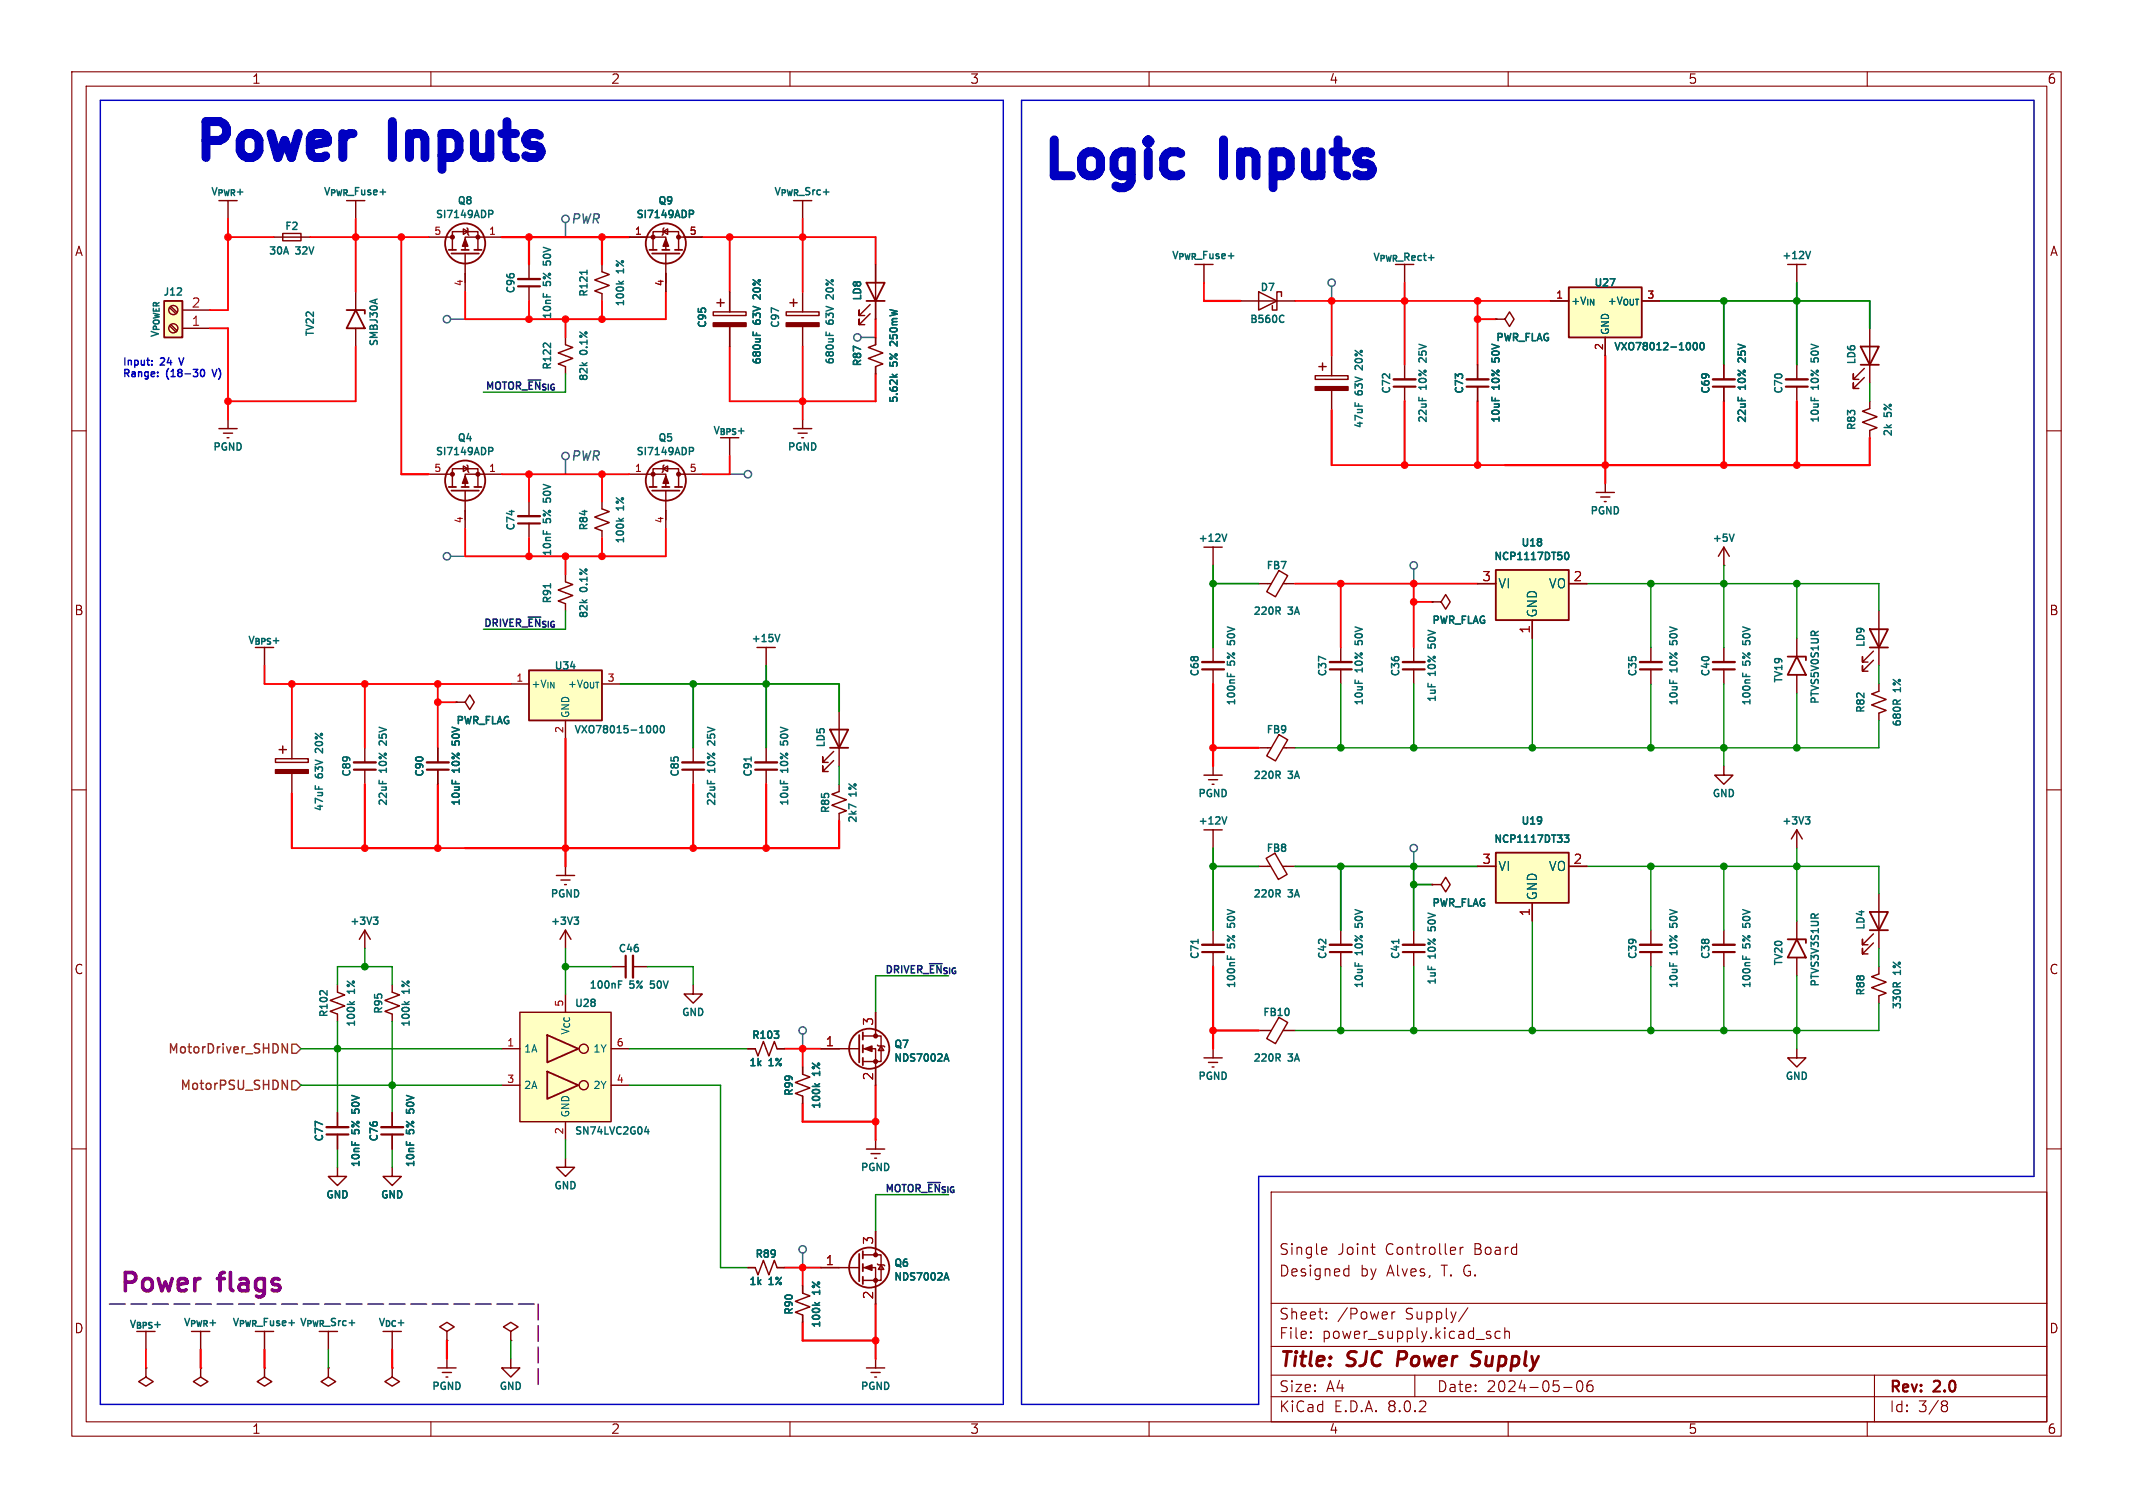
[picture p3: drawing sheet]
<svg xmlns="http://www.w3.org/2000/svg" width="297mm" height="210mm" viewBox="0 0 297 210" stroke-linecap="round" stroke-linejoin="round" font-family="sans-serif">
<g fill="none" stroke="#840000" stroke-width=".15">
<path d="M10 10h277v190h-277zM12 12h273v186h-273zM60 10v2M110 10v2M160 10v2M210 10v2M260 10v2M10 60h2M285 60h2M10 110h2M285 110h2M10 160h2"/>
<path d="M285 160h2M177 166h108v32h-108zM184.2 173.7l.5 .1v.3l-.7 .1M184.7 174.6l-.5 .1M187.4 176.7l.4 .1M187.8 176.2v1.5M187.8 177.6l-.4 .1M190.9 173.7h.6M191.3 174.7h.2M203.3 173.7v1M203.7 173.7l-.2 .1-.2 .2M60 198v2"/>
<path d="M110 198v2M160 198v2M177 194.5h108M177 191.5h108M177 187.5h108M177 181.5h108M182.5 186.3h.1l-.1 .1M182.5 186.3v.1M182.5 185.5v.1M182.5 185.5h.1l-.1 .1M184.7 183.6v.1M184.7 183.6h-.1l.1 .1"/>
<path d="M184.7 182.8v.1M184.7 182.8h-.1l.1 .1M193.8 182.7v1M194.2 182.7l-.2 .1-.2 .2M197 191.5v3M204.4 182.1l-1.3 2M207.4 185.9l.2 .2-.1 .2-.1 .1M207.4 185.4l.1 .1M208.9 185.5l-.4-.1-.3 .3v.4l.1 .2 .2 .1 .4-.1M209.5 185.5a.37 .37 0 0 1 .7 .1v.8M209.5 184.9v1.5M210 198v2"/>
<path d="M217.7 193.2h1.2M219.7 192.4a.36 .36 0 0 1 .3-.1 .36 .36 0 0 1 .3 .3 .77 .77 0 0 1-.4 1.2 .91 .91 0 0 1-.2-1.4zM221.7 192.3a.59 .59 0 0 0-.7 .6v.6l.1 .2 .4 .1 .2-.1 .1-.5-.1-.3h-.5l-.2 .3M260 198v2M261 191.5v6.5M270.6 195.1l.4 .1a.31 .31 0 0 1 .2 .3 .31 .31 0 0 1-.3 .2M270.6 195.7h.3M270.9 195.7l.2 .2 .1 .4-.3 .3h-.3"/>
</g>
<path d="M194.8 188.2l-.3 2M205.9 190a.85 .85 0 0 1-1.1 .1M205.9 188.2h-.4a.49 .49 0 0 0-.5 .4 .49 .49 0 0 0 .3 .6l.6 .2" fill="none" stroke="#840000" stroke-width=".4"/>
<path d="M72.1 71.9h3.1M49.3 106.2h3M59.4 106.2h3.1M105.2 106.2h3M195.3 131.6h3.1" fill="none" stroke="#840000" stroke-width=".33"/>
<path d="M72.1 72.9h3.1M49.3 107.2h3M59.4 107.2h3.1M105.2 107.2h3M195.3 132.6h3.1" fill="none" stroke="#840000" stroke-width=".3"/>
<g fill="none" stroke="#840000" stroke-width=".2">
<path d="M73.7 69.9v2M73.7 72.9v2M63.5 97.8h1.3l.6-1 .6 1-.6 1-.6-1M63.5 97.8h.1M106.7 90.2v2.5M116.8 99.1v7.6M38.4 105.7h4.5v.5h-4.5zM38.9 104.4h1M39.4 103.9v1M40.6 102.9v2.8M40.6 107.7v2.8M50.8 104.1v2.1"/>
<path d="M50.8 107.2v2M61 104.1v2.1M61 107.2v2M106.7 104.1v2.1M106.7 107.2v2M116.1 105.9l-1.5 1.5v-.7v.7h.7M116.1 104.6l-1.5 1.6v-.8v.8h.7M116.8 109.2v1l-1 .4 2.1 .8-2.1 .7 2.1 .8-1.1 .4v1M196.8 129.5v2.1M196.8 132.6v2M78.7 161.3v1.3h-1.2l1.2 1.2 1.3-1.2h-1.3M111.8 179.1v1l1 .4-2.1 .7 2.1 .8-2.1 .8 1.1 .3v1.1"/>
</g>
<g fill="none" stroke="#006464" stroke-width=".2">
<path d="M75.7 73.9v.5M107.9 88.4l.4 1 .3-1M43.9 109.4v.5M44.9 104.2v.6l-.6-.5M52.8 108.7v.4M53.8 103.2v.6l-.6-.6M63 108.7v.4M104.6 105.4v.6M108.7 108.7v.4M119.2 112.4l-1-.4v.6M194.8 130.8v.6M113.5 181.4l.3 .4"/>
<path d="M114.1 181.4l-.4 .3"/>
</g>
<path d="M115.6 101.6h2.5l-1.3 2.5zM115.6 104.1h2.5" fill="none" stroke="#840000" stroke-width=".25"/>
<path d="M38.4 107.2h4.5v.5h-4.5z" fill="#840000" stroke="#840000" stroke-width=".2"/>
<path d="M73.7 93.3h10.1v7h-10.1z" fill="#ffffc2"/>
<g fill="none" stroke="#840000" stroke-width=".25">
<path d="M120.6 39.4h2.6l-1.3 2.5zM48.3 43.2h2.5v.5M49.5 43.2l1.3 2.5h-2.5zM120.6 41.9h2.6M62.5 67.8h1M62.9 68.3h3.8M64.3 67.8h1M66 67.8h1.1M90.4 67.8h1M90.8 68.3h3.8M92.2 67.8h1M94 67.8h1"/>
<path d="M73.7 93.3h10.1v7h-10.1zM248.9 91.4h2.6v.5M250.2 91.4l1.3 2.6h-2.6zM260.3 87.6h2.6l-1.3 2.6zM260.3 90.2h2.6M119.6 174.6v3.8M120.1 174.2v1.1M120.1 176v1M120.1 177.8v1"/>
<circle cx="64.8" cy="66.9" r="2.79"/>
<circle cx="92.7" cy="66.9" r="2.79"/>
<circle cx="121" cy="176.5" r="2.79"/>
</g>
<g fill="none" stroke="#840000" stroke-width=".2">
<path d="M38.1 33h5.1M39.4 32.5h2.5v1h-2.5zM73.7 36.8v2.1M73.7 39.9v2M121.9 36.8v7.7M30.5 59.7h2.5M31.7 58.4v1.3M49.5 40.6v2.6M49.5 45.7v2.6M121.2 43.7l-1.6 1.5v-.7v.7h.8M121.2 42.4l-1.6 1.5v-.7v.7h.8M121.9 47v1l-1 .4 2 .7-2 .8 2 .8-1 .4v1"/>
<path d="M172.7 41.9h7.6M175.3 40.6l2.5 1.3-2.5 1.3zM178.4 41.3v-.7h-.6v2.6h-.6v-.7M183.1 52.3h4.6v.5h-4.6zM183.6 51.1h1.1M184.1 50.5v1.1M185.4 49.5v2.8M185.4 54.4v2.8M195.6 50.8v2M195.6 53.8v2.1M205.7 50.8v2M205.7 53.8v2.1"/>
<path d="M208.3 44.5h1.2l.7-1.1 .6 1.1-.6 1-.7-1M208.3 44.5h.1M31.1 60.3h1.3M31.6 61h.3M59.7 66h3.3M63 67.8v-2.5h3.5v2.5M64.5 64.9l.7 .4-.7 .4zM64.8 68.3v5.4M65 64.8l.2 .1v.8l.1 .1M69.8 66h-5v1.8M83.8 69.9v1l1 .3-2 .8 2 .8-2 .7 1 .4v1M87.6 66h5.1v1.8"/>
<path d="M90.9 67.8v-2.5h3.6v2.5M92.3 65.3l.7-.4v.8zM92.5 64.8l-.2 .1v.8l-.1 .1M92.7 68.3v5.4M94.5 66h3.3M222.2 68.6h2.6M222.9 69.2h1.3M223.4 69.9h.2M223.5 67.3v1.3M240 78.7h.1M240 76.2v2.5M240 76.2l-.7 1.3"/>
<path d="M240 76.2l.8 1.3M71.1 95.3h2.6M78.7 80v1l1.1 .4-2.1 .8 2.1 .7-2.1 .8 1 .4v1M83.8 95.3h2.6M229.9 90.2v2M229.9 93.2v2.1M240 90.2v2M240 93.2v2.1M250.2 88.9v2.5M250.2 94v2.5M260.9 91.9l-1.6 1.6v-.8v.8h.8M260.9 90.7l-1.6 1.5v-.8v.8h.8"/>
<path d="M261.6 95.3v1l-1 .3 2 .8-2 .8 2 .7-1 .4v1M261.6 85.1v7.6M78.7 100.3v2.6M96.5 104.1v2.1M96.5 107.2v2M176.3 119.5l1.2-.7 1.7 3-1.2 .7zM240 106.7v1.3h1.3l-1.3 1.2-1.2-1.2h1.2M250.2 115.6l-.8 1.2M250.2 115.6v2.5M250.2 115.6l.8 1.2M168.9 129.5v2.1M168.9 132.6v2"/>
<path d="M175.3 120.7h1.6M178.6 120.7h1.7M186.7 129.5v2.1M186.7 132.6v2M199.4 123.2h1.3l.6-1 .6 1-.6 1-.6-1M199.4 123.2h.1M229.9 129.5v2.1M229.9 132.6v2M240 129.5v2.1M240 132.6v2M121.9 158.8v1.2M175.3 143.5h1.7"/>
<path d="M178.1 141.7l1.2 .7-1.7 2.9-1.2-.7zM178.7 143.5h1.6M104.1 176.5h1.1l.3 1 .8-2 .8 2 .7-2 .4 1h1M114.3 176.5h5.3M120.1 176.5h1.8v5.1M120.1 174.8h2.6v3.5h-2.6M120.6 160h2.6M121.3 160.7h1.3M121.8 161.3h.2M121.9 171.5v3.3M122.2 176l.1 .1h.8l.1 .2M122.7 176.1l.4 .7h-.8z"/>
<path d="M120.6 190.5h2.6M121.3 191.1h1.3M121.8 191.8h.2M121.9 189.2v1.3"/>
</g>
<g fill="none" stroke="#006464" stroke-width=".2">
<path d="M52.5 41.6l-1 .4M75.7 40.9v.4M124.2 52.1l.4 .4M124.9 52.1l-.4 .3M124.9 47.6v.6l-.6-.6M178.6 43.9l.2 .1M178.8 44.8l-.2 .1M188.7 56.1v.5M189.7 50.9v.6l-.6-.6M197.6 55.3v.5M198.6 49.8v.7l-.6-.6M207.7 55.3v.5"/>
<path d="M68.1 62.3h.3l.2 .2-.1 .3h-.4M86.1 72.2l.4 .4M86.8 72.2l-.4 .3M96 62.3h.4l.2 .2-.1 .3h-.5M241.5 74.4l-.4 1M76.7 81.3v.6M79.5 92.8h.6M232.5 94.7v.5M242.7 93.7v.5M243.1 93.9v.3M252.3 88h.3M253.2 87.9l-.5 .3"/>
<path d="M263.6 97.7l.2-.2h.2l.1 .2M264.6 97.5l-.5 .3M91.1 101.1h.1a.53 .53 0 0 1 .4 .5 .53 .53 0 0 1-.4 .5l-.1-.1-.1-.3zM92 101.1h.2a.53 .53 0 0 1 .3 .5 .53 .53 0 0 1-.3 .5l-.2-.1-.1-.3zM98.5 108.7v.4M99.5 103.2v.6l-.6-.6M251.4 113.8h.6l-.3 .3 .3 .1v.4l-.2 .2h-.3M166.8 130.8v.6M170.9 133.1v.5M171.4 133.2v.4M177.9 124.4l.4 .5M178.1 123.9l.2 .2-.1 .2-.1 .1"/>
<path d="M188.7 134.1v.4M232.5 134.1v.4M242.7 133.1v.5M243.1 133.2v.4M177.9 147.3l.4 .5M178.1 146.8l.2 .2-.1 .2-.1 .1M179.4 140.6v.6M131.5 178.3l.3-1 .3 1M131.5 178h.5"/>
</g>
<path d="M72.1 38.9h3.1M194.1 52.8h3M204.2 52.8h3.1M228.3 92.2h3.1M238.5 92.2h3.1M95 106.2h3M167.4 131.6h3M185.2 131.6h3M228.3 131.6h3.1M238.5 131.6h3.1" fill="none" stroke="#840000" stroke-width=".33"/>
<path d="M72.1 39.9h3.1M194.1 53.8h3M204.2 53.8h3.1M228.3 93.2h3.1M238.5 93.2h3.1M95 107.2h3M167.4 132.6h3M185.2 132.6h3M228.3 132.6h3.1M238.5 132.6h3.1" fill="none" stroke="#840000" stroke-width=".3"/>
<g fill="#840000" stroke="#840000" stroke-width=".2">
<path d="M64.8 66.3l.4 1h-.8z"/>
<path d="M183.1 53.8h4.6v.6h-4.6z"/>
<path d="M120.4 176.5l1-.4v.8z"/>
<path d="M92.7 66.3l.4 1h-.8z"/>
<circle cx="63" cy="66" r=".25"/>
<circle cx="66.5" cy="66" r=".25"/>
<circle cx="121.9" cy="178.3" r=".25"/>
<circle cx="121.9" cy="174.8" r=".25"/>
<circle cx="94.5" cy="66" r=".25"/>
<circle cx="90.9" cy="66" r=".25"/>
</g>
<path d="M208.3 118.7h10.1v7h-10.1z" fill="#ffffc2"/>
<path d="M208.3 118.7h10.1v7h-10.1z" fill="none" stroke="#840000" stroke-width=".25"/>
<path d="M199.4 83.8h1.3l.6-1 .6 1-.6 1-.6-1M199.4 83.8h.1M205.7 120.7h2.6M213.4 125.7v2.6M218.4 120.7h2.6M250.2 146.1v1.2h1.3l-1.3 1.3-1.3-1.3h1.3" fill="none" stroke="#840000" stroke-width=".2"/>
<path d="M217.8 116.3h.6l-.3 .4 .3 .1v.4l-.2 .1-.4-.1" fill="none" stroke="#006464" stroke-width=".2"/>
<path d="M208.3 79.4h10.1v7h-10.1z" fill="#ffffc2"/>
<path d="M259.1 48.3h2.5l-1.3 2.5zM259.1 50.8h2.5M208.3 79.4h10.1v7h-10.1zM248.9 130.8h2.6v.5M250.2 130.8l1.3 2.6h-2.6zM260.3 127h2.6l-1.3 2.5zM260.3 129.5h2.6" fill="none" stroke="#840000" stroke-width=".25"/>
<g fill="none" stroke="#840000" stroke-width=".2">
<path d="M83.8 36.8v1l1 .4-2 .8 2 .8-2 .7 1 .4v1M250.2 36.8v2.6M259.6 52.6l-1.5 1.5v-.8v.8h.7M259.6 51.3l-1.5 1.5v-.7v.7h.7M260.3 45.7v7.6M36.8 90.2v2.5M205.7 81.3h2.6M213.4 86.4v2.5M218.4 81.3h2.6M250.2 128.3v2.5M250.2 133.4v2.5M260.9 131.3l-1.6 1.5v-.7v.7h.8"/>
<path d="M260.9 130l-1.6 1.6v-.8v.8h.8M261.6 134.6v1l-1 .4 2 .8-2 .7 2 .8-1 .4v1M261.6 124.5v7.6M111.8 148.6v1l1 .4-2.1 .7 2.1 .8-2.1 .8 1.1 .4v1M167.6 147.3h2.6M168.3 148h1.2M168.8 148.6h.2M168.9 146.1v1.2M20.3 190.5v1.3l1 .6-1 .6-1-.6 1-.6M20.3 190.5h.1M20.3 185.4v2.6M27.9 190.5v1.3l1.1 .6-1.1 .6-1-.6 1-.6"/>
<path d="M27.9 190.5h.1M27.9 185.4v2.6M36.8 190.5v1.3l1 .6-1 .6-1-.6 1-.6M36.8 190.5h.1M61 190.5h2.5M61.6 191.1h1.3M62.1 191.8h.3M62.2 189.2v1.3"/>
</g>
<path d="M81.7 37.6v.6M81.7 37.9h-1l.2 .1M86.1 39.2l.4 .3M86.8 39.2l-.4 .2M251.4 35l.4 1 .3-1M218 77l.1-.1a.53 .53 0 0 1 .3 .5 .53 .53 0 0 1-.3 .5 .66 .66 0 0 1-.1-.9zM252.3 127.3h.3M253.2 127.3l-.5 .3M263.6 137l.2-.1h.2l.1 .1M264.6 136.9l-.5 .3M113.5 150.9l.3 .4M114.1 150.9l-.4 .3" fill="none" stroke="#006464" stroke-width=".2"/>
<path d="M22.9 41.9h2.5v5.1h-2.5z" fill="#ffffc2"/>
<g fill="none" stroke="#840000" stroke-width=".25">
<path d="M62.5 34.8h1M62.9 35.3h3.8M64.3 34.8h1M66 34.8h1.1M22.9 41.9h2.5v5.1h-2.5z"/>
<circle cx="64.8" cy="33.9" r="2.79"/>
</g>
<g fill="none" stroke="#840000" stroke-width=".2">
<path d="M31.7 27.9v2.6M49.5 27.9v2.6M59.7 33h3.3M63 34.8v-2.5h3.5v2.5M64.5 31.9l.7 .4-.7 .3zM64.8 35.3v5.3M65 31.8l.2 .1v.7l.1 .2M69.8 33h-5v1.8M111.8 27.9v2.6M167.6 36.8v2.6M195.6 36.8v2.6M23.6 42.8l.9 .9"/>
<path d="M23.6 45.4l.9 .8M23.8 42.7l.9 .8M23.8 45.2l.9 .9M25.4 45.7h3.8M25.4 43.2h3.8M78.7 47v1l1.1 .4-2.1 .7 2.1 .8-2.1 .8 1 .4v1M240 50.8v2M240 53.8v2.1M250.2 50.8v2M250.2 53.8v2.1M260.3 55.9v1l-1 .4 2.1 .7-2.1 .8 2.1 .8-1.1 .3v1.1M178.1 79.5l1.2 .7-1.7 2.9-1.2-.7z"/>
<path d="M175.3 81.3h1.7M178.7 81.3h1.6M47 162.6v1.2h1.3l-1.3 1.3-1.3-1.3h1.3M45.7 185.4v2.6M54.6 190.5v1.3l1 .6-1 .6-1-.6 1-.6M54.6 190.5h.1M54.6 185.4v2.6M62.2 185.4l-1-.6 1-.6 1 .6-1 .6v1.3M62.2 186.7h.1M71.1 185.4l-1-.6 1-.6 1 .6-1 .6v1.3M71.1 186.7h.1"/>
<circle cx="24.1" cy="43.2" r=".63"/>
<circle cx="24.1" cy="45.7" r=".63"/>
</g>
<path d="M68.1 29.3h.3l.2 .2-.1 .3h-.4M24.7 41.1h.6M25.2 40.2v.3M76.7 47.8v.6l-.6-.6h-.3l-.1 .2M242 55.3v.5M243 49.8v.7l-.5-.6M252.2 55.3v.5M177.9 85.1l.4 .4M178.1 84.5l.2 .2-.1 .3-.1 .1" fill="none" stroke="#006464" stroke-width=".2"/>
<g fill="#840000" stroke="#840000" stroke-width=".2">
<path d="M64.8 33.3l.4 1h-.8z"/>
<circle cx="63" cy="33" r=".25"/>
<circle cx="66.5" cy="33" r=".25"/>
</g>
<path d="M238.5 52.8h3.1M248.7 52.8h3" fill="none" stroke="#840000" stroke-width=".33"/>
<path d="M238.5 53.8h3.1M248.7 53.8h3" fill="none" stroke="#840000" stroke-width=".3"/>
<path d="M218.4 40h10.2v7h-10.2z" fill="#ffffc2"/>
<g fill="none" stroke="#840000" stroke-width=".25">
<path d="M218.4 40h10.2v7h-10.2zM119.6 144.1v3.9M120.1 143.8v1M120.1 145.5v1.1M120.1 147.3v1"/>
<circle cx="121" cy="146" r="2.79"/>
</g>
<g fill="none" stroke="#840000" stroke-width=".2">
<path d="M99.3 43.4h4.6v.5h-4.6zM99.8 42.2h1M100.3 41.7v1M101.6 40.6v2.8M101.6 45.5v2.8M110.5 59.7h2.5M111.8 58.4v1.3M215.9 41.9h2.5M223.5 47v2.5M228.6 41.9h2.5M101.6 61v2.5M111.1 60.3h1.3"/>
<path d="M111.6 61h.3M168.9 90.2v2M168.9 93.2v2.1M186.7 90.2v2M186.7 93.2v2.1M196.8 90.2v2M196.8 93.2v2.1M167.6 108h2.6M168.3 108.6h1.2M168.8 109.2h.2M168.9 106.7v1.3M168.9 115.6v2.5"/>
<path d="M175.3 104.1h1.7M178.1 102.3l1.2 .7-1.7 3-1.2-.7zM178.7 104.1h1.6M47 137.2v1l1 .4-2 .7 2 .8-2 .7 1 .4v1M50.8 129.5l-.8 1.3M50.8 129.5v2.6M50.8 129.5l.8 1.3M54.6 137.2v1l1 .4-2 .7 2 .8-2 .7 1 .4v1M77.5 121.9h2.5M78.1 122.6h1.3M78.6 123.2h.3M78.7 120.7v1.2"/>
<path d="M78.7 129.5v2.6M78.7 129.5l-.7 1.3M78.7 129.5l.8 1.3M85.1 134.6h2M88.1 134.6h2.1M96.5 137.2v1.2h-1.3l1.3 1.3 1.3-1.3h-1.3M47 154.9v2.1M47 158v2M54.6 154.9v2.1M54.6 158v2M104.1 146.1h1.1l.3 1 .8-2.1 .8 2.1 .7-2.1 .4 1.1h1M114.3 146.1h5.3"/>
<path d="M120.1 146.1h1.8v5M120.1 144.3h2.6v3.5h-2.6M121.9 141v3.3M122.2 145.5l.1 .2h.8l.1 .1M122.7 145.7l.4 .6h-.8zM54.6 162.6v1.2h1.3l-1.3 1.3-1.3-1.3h1.3"/>
</g>
<g fill="none" stroke="#006464" stroke-width=".2">
<path d="M224.2 38.8h.7l-.5 1M104.9 46.2v.5M105.3 46.4v.3M105.9 41v.7l-.6-.6M235.9 47.8l.1-.1a.53 .53 0 0 1 .3 .5 .53 .53 0 0 1-.3 .5l-.1-.1-.1-.3zM236.8 47.8l.1-.1a.53 .53 0 0 1 .4 .5 .53 .53 0 0 1-.4 .5l-.1-.1-.1-.3zM170.9 93.7v.5M171.4 93.9v.3M188.7 94.7v.5M170.1 113.8l.4 1 .3-1M177.9 107.9l.4 .5M178.1 107.4l.2 .2-.1 .2-.1 .1"/>
<path d="M45.5 138v.6l-.5-.6h-.3l-.2 .2M48.7 139.5l.4 .4M49.3 139.5l-.3 .3M52 127.7h.6l-.3 .4 .3 .1v.3l-.2 .2h-.3M56.3 139.5l.4 .4M57 139.5l-.4 .3M79.9 127.7h.6l-.3 .4 .3 .1v.3l-.1 .2h-.3M86.1 137.1h.4M86.1 136.6h.5M49 159v.5M56.6 159v.5M107.8 143.6h.6l-.3 .4"/>
<path d="M108.2 144l.2 .2v.2l-.2 .2M131.5 147.8l.3-1 .3 1M131.5 147.5h.5"/>
</g>
<path d="M167.4 92.2h3M185.2 92.2h3M195.3 92.2h3.1M88.1 133.1v3M45.5 157h3M53.1 157h3" fill="none" stroke="#840000" stroke-width=".33"/>
<path d="M167.4 93.2h3M185.2 93.2h3M195.3 93.2h3.1M87.1 133.1v3M45.5 158h3M53.1 158h3" fill="none" stroke="#840000" stroke-width=".3"/>
<g fill="#840000" stroke="#840000" stroke-width=".2">
<path d="M99.3 45h4.6v.5h-4.6z"/>
<path d="M120.4 146.1l1-.4v.7z"/>
<circle cx="121.9" cy="147.8" r=".25"/>
<circle cx="121.9" cy="144.3" r=".25"/>
</g>
<path d="M72.4 141h12.7v15.2h-12.7z" fill="#ffffc2"/>
<g fill="none" stroke="#840000" stroke-width=".2">
<path d="M87.6 33h5.1v1.8M90.9 34.8v-2.5h3.6v2.5M92.3 32.3l.7-.4v.7zM92.5 31.8l-.2 .1v.7l-.1 .2M92.7 35.3v5.3M94.5 33h3.3M121.9 36.8v2.6M101.6 40.6v2.8M101.6 45.5v2.8M109.5 43.4h4.5v.5h-4.5zM110 42.2h1M110.5 41.7v1"/>
<path d="M111.8 40.6v2.8M111.8 45.5v2.8M121.9 41.9v2.6M121.9 47v1M121.9 51.1v1M205.7 50.8v2M205.7 53.8v2.1M208.3 44.5h.1M215.9 41.9h2.5M223.5 47v2.5M228.6 41.9h2.5M240 50.8v2"/>
<path d="M240 53.8v2.1M168.9 76.2v2.5M63.5 97.8h.1M199.4 83.8h.1M205.7 81.3h2.6M213.4 86.4v2.5M218.4 81.3h2.6M61 104.1v2.1M61 107.2v2M78.7 138.4v2.6M199.4 123.2h.1M205.7 120.7h2.6"/>
<path d="M213.4 125.7v2.6M218.4 120.7h2.6M47 154.9v2.1M47 158v2M54.6 154.9v2.1M54.6 158v2M69.8 146.1h2.6M69.8 151.1h2.6M72.4 141h12.7v15.2h-12.7zM78.7 156.2v2.6M85.1 146.1h2.5M85.1 151.1h2.5"/>
<path d="M104.1 146.1h1.1M108.2 146.1h1M111.8 148.6v1M111.8 152.7v1M114.3 146.1h2.5M121.9 141v2.5M121.9 148.6v2.5M104.1 176.5h1.1M108.2 176.5h1M111.8 179.1v1M114.3 176.5h2.5M121.9 171.5v2.5"/>
<path d="M121.9 179.1v2.5M36.8 185.4v2.6M45.7 190.5v1.3l1 .6-1 .6-1-.6 1-.6M45.7 190.5h.1M71.1 189.2v1.3h1.3l-1.3 1.3-1.3-1.3h1.3M111.8 183.1v1.1"/>
<circle cx="81.3" cy="151.1" r=".63"/>
<circle cx="81.3" cy="146" r=".63"/>
</g>
<g fill="none" stroke="#840000" stroke-width=".25">
<path d="M90.4 34.8h1M90.8 35.3h3.8M92.2 34.8h1M94 34.8h1M76.2 149.2l4.3 1.9-4.3 1.9zM76.2 144.1l4.3 2-4.3 1.9z"/>
<circle cx="92.7" cy="33.9" r="2.79"/>
</g>
<g fill="none" stroke="#006464" stroke-width=".2">
<path d="M96 29.3h.4l.2 .2-.1 .3h-.5M224.2 38.8h.7l-.5 1M104.9 46.2v.5M105.3 46.4v.3M105.9 41v.7l-.6-.6M115 46.2v.5M115.5 46.4v.3M116 41v.7l-.5-.6M124.2 52.1l.4 .4M124.9 52.1l-.4 .3M124.9 47.6v.6l-.6-.6M207.7 55.3v.5"/>
<path d="M235.9 47.8l.1-.1a.53 .53 0 0 1 .3 .5 .53 .53 0 0 1-.3 .5l-.1-.1-.1-.3zM236.8 47.8l.1-.1a.53 .53 0 0 1 .4 .5 .53 .53 0 0 1-.4 .5l-.1-.1-.1-.3zM242 55.3v.5M243 49.8v.7l-.5-.6M170.1 74.4l.4 1 .3-1M218 77l.1-.1a.53 .53 0 0 1 .3 .5 .53 .53 0 0 1-.3 .5 .66 .66 0 0 1-.1-.9zM63 108.7v.4M217.8 116.3h.6l-.3 .4 .3 .1v.4l-.2 .1-.4-.1M49 159v.5M56.6 159v.5M90 156.9l-.2 .7h.6M90.2 157.3v.6"/>
<path d="M107.8 143.6h.6l-.3 .4M108.2 144l.2 .2v.2l-.2 .2M113.5 150.9l.3 .4M114.1 150.9l-.4 .3M131.5 147.8l.3-1 .3 1M131.5 147.5h.5M131.5 178.3l.3-1 .3 1M131.5 178h.5M113.5 181.4l.3 .4M114.1 181.4l-.4 .3"/>
</g>
<g fill="#840000" stroke="#840000" stroke-width=".2">
<path d="M109.5 45h4.5v.5h-4.5z"/>
<path d="M92.7 33.3l.4 1h-.8z"/>
<circle cx="94.5" cy="33" r=".25"/>
<circle cx="90.9" cy="33" r=".25"/>
</g>
<g fill="none" stroke="#484848" stroke-width=".2">
<path d="M78.7 31v2M185.4 39.9v2M62.7 44.5h2.1M119.9 47h2M62.7 77.5h2.1M78.7 64v2M101.6 66h2M196.8 79.2v2.1M196.8 118.6v2.1M111.8 144v2.1M111.8 174.5v2"/>
<circle cx="78.7" cy="30.5" r=".51"/>
<circle cx="185.4" cy="39.4" r=".51"/>
<circle cx="62.2" cy="44.5" r=".51"/>
<circle cx="119.4" cy="47" r=".51"/>
<circle cx="62.2" cy="77.5" r=".51"/>
<circle cx="78.7" cy="63.5" r=".51"/>
<circle cx="104.1" cy="66" r=".51"/>
<circle cx="196.9" cy="78.7" r=".51"/>
<circle cx="196.9" cy="118.1" r=".51"/>
<circle cx="111.8" cy="143.5" r=".51"/>
<circle cx="111.8" cy="174" r=".51"/>
</g>
<path d="M39.3 150.4l.7 1.3v-1.3M40 145.4v1.2l-.7-1.2v1.2M40.6 150.5h.7l.6 .6-.6 .7h-.7zM40.6 145.4h.7l.6 .7-.6 .6h-.7z" fill="none" stroke="#725600" stroke-width=".2"/>
<path d="M14 14h125.7v181.6h-125.7zM142.2 14h141v149.8h-107.9v31.8h-33.1zM21.1 50.7v.1M21.1 50.2v.1M22 52.4h.1M22 51.8v.1M24.9 49.8l.3 1M28.1 51.5v-.1a.53 .53 0 0 1 .4 .5 .53 .53 0 0 1-.4 .5 .67 .67 0 0 1 0-.9zM29.5 51.4l.4 1" fill="none" stroke="#0000c2" stroke-width=".2"/>
<path d="M15.2 181.6h59.7M74.9 181.6v11.4" fill="none" stroke="#480048" stroke-width=".2" stroke-dasharray="2.2 .8"/>
<g fill="none" stroke="#f00" stroke-width=".3">
<path d="M69.8 33h17.8M73.7 33v3.8M83.8 33v3.8M121.9 44.5v2.5M121.9 52.1v3.8M167.6 41.9h5.1M185.4 57.2v7.6M195.6 55.9v8.9M205.7 55.9v8.9M223.5 49.5v17.8M240 55.9v8.9M250.2 55.9v8.9"/>
<path d="M55.9 66h3.8M260.3 61v3.8h-50.8M168.9 95.3v11.4M40.6 110.5v7.6M50.8 109.2v8.9h10.2v-8.9M78.7 102.9v17.8M96.5 109.2v8.9M106.7 109.2v8.9M116.8 114.3v3.8h-52M168.9 104.1h6.4M168.9 134.6v11.5M111.8 153.7v2.5h10.1"/>
<path d="M121.9 151.1v7.7M168.9 143.5h6.4M27.9 188v2.5M36.8 188v2.5M54.6 188v2.5M62.2 186.7v2.5M111.8 184.2v2.5h10.1M121.9 181.6v7.6"/>
</g>
<g fill="none" stroke="#f00" stroke-width=".25">
<path d="M31.7 33h6.4M31.7 30.5v12.7h-2.5M43.2 33h16.5M49.5 30.5v10.1M55.9 33v33M97.8 33h24.1v3.8M101.6 33v7.6M111.8 30.5v10.1M167.6 39.4v2.5M195.6 39.4v11.4M29.2 45.7h2.5v12.7M49.5 48.3v7.6h-17.8"/>
<path d="M64.8 40.6v3.9h27.9v-3.9M73.7 41.9v2.6M78.7 44.5v2.5M83.8 41.9v2.6M101.6 48.3v7.6h20.3M111.8 48.3v10.1M180.3 41.9h35.6M185.4 41.9v7.6M205.7 44.5h2.6M205.7 41.9v8.9M64.8 73.7v3.8h27.9v-3.8M69.8 66h17.8"/>
<path d="M73.7 66v3.9M73.7 74.9v2.6M78.7 77.5v2.5M83.8 66v3.9M83.8 74.9v2.6M101.6 63.5v2.5h-3.8M185.4 64.8h24.1M36.8 92.7v2.6h34.3M40.6 95.3v7.6M50.8 95.3v8.8M61 95.3v8.8M61 97.8h2.5"/>
<path d="M180.3 81.3h25.4M186.7 81.3v8.9M196.8 81.3v8.9M196.8 83.8h2.6M40.6 118.1h10.2M61 118.1h3.8M109.2 146.1h5.1M111.8 146.1v2.5M109.2 176.5h5.1M111.8 176.5v2.6M20.3 188v2.5"/>
</g>
<g fill="none" stroke="#008400" stroke-width=".25">
<path d="M250.2 39.4v11.4M231.1 41.9h29.2v3.8M240 41.9v8.9M168.9 78.7v11.5M86.4 95.3h30.4v3.8M96.5 95.3v8.8M106.7 92.7v11.4M168.9 81.3h6.4M168.9 118.1v11.4M168.9 120.7h6.4M180.3 120.7h25.4M186.7 120.7v8.8"/>
<path d="M196.8 120.7v8.8M196.8 123.2h2.6"/>
</g>
<g fill="none" stroke="#008400" stroke-width=".2">
<path d="M78.7 52.1v2.5h-11.4M260.3 53.3v2.6M240 78.7v11.5M78.7 85.1v2.5h-11.4M186.7 95.3v8.8M196.8 95.3v8.8M213.4 88.9v15.2M221 81.3h40.6v3.8M229.9 81.3v8.9M229.9 95.3v8.8M240 95.3v11.4M250.2 81.3v7.6"/>
<path d="M250.2 96.5v7.6M261.6 92.7v2.6M116.8 106.7v2.5M250.2 118.1v10.2M261.6 100.3v3.8h-81.3M47 137.2v-2.6h7.6v2.6M50.8 132.1v2.5M78.7 132.1v6.3M78.7 134.6h6.4M90.2 134.6h6.3v2.6M132.1 135.9h-10.2v5.1M186.7 134.6v8.9"/>
<path d="M196.8 134.6v8.9M213.4 128.3v15.2M221 120.7h40.6v3.8M229.9 120.7v8.8M229.9 134.6v8.9M240 120.7v8.8M240 134.6v8.9M250.2 135.9v10.2M261.6 139.7v3.8h-81.3M261.6 132.1v2.5M41.9 151.1h27.9M41.9 146.1h27.9"/>
<path d="M47 142.2v12.7M54.6 142.2v12.7M78.7 158.8v2.5M87.6 151.1h12.7v25.4h3.8M87.6 146.1h16.5M47 160v2.6M54.6 160v2.6M132.1 166.4h-10.2v5.1M45.7 188v2.5M71.1 186.7v2.5"/>
</g>
<g fill="#f00" stroke="#f00" stroke-width=".15">
<circle cx="223.5" cy="64.8" r=".46"/>
<circle cx="186.7" cy="81.3" r=".46"/>
<circle cx="196.8" cy="83.8" r=".46"/>
<circle cx="196.8" cy="81.3" r=".46"/>
<circle cx="240" cy="64.8" r=".46"/>
<circle cx="250.2" cy="64.8" r=".46"/>
<circle cx="168.9" cy="143.5" r=".46"/>
<circle cx="185.4" cy="41.9" r=".46"/>
<circle cx="195.6" cy="41.9" r=".46"/>
<circle cx="205.7" cy="44.5" r=".46"/>
<circle cx="205.7" cy="41.9" r=".46"/>
<circle cx="205.7" cy="64.8" r=".46"/>
<circle cx="195.6" cy="64.8" r=".46"/>
<circle cx="50.8" cy="95.3" r=".46"/>
<circle cx="40.6" cy="95.3" r=".46"/>
<circle cx="61" cy="97.8" r=".46"/>
<circle cx="61" cy="95.3" r=".46"/>
<circle cx="50.8" cy="118.1" r=".46"/>
<circle cx="55.9" cy="33" r=".46"/>
<circle cx="49.5" cy="33" r=".46"/>
<circle cx="73.7" cy="33" r=".46"/>
<circle cx="31.7" cy="55.9" r=".46"/>
<circle cx="31.7" cy="33" r=".46"/>
<circle cx="78.7" cy="44.5" r=".46"/>
<circle cx="73.7" cy="44.5" r=".46"/>
<circle cx="83.8" cy="33" r=".46"/>
<circle cx="111.8" cy="33" r=".46"/>
<circle cx="101.6" cy="33" r=".46"/>
<circle cx="83.8" cy="44.5" r=".46"/>
<circle cx="83.8" cy="66" r=".46"/>
<circle cx="73.7" cy="66" r=".46"/>
<circle cx="78.7" cy="77.5" r=".46"/>
<circle cx="83.8" cy="77.5" r=".46"/>
<circle cx="73.7" cy="77.5" r=".46"/>
<circle cx="111.8" cy="176.5" r=".46"/>
<circle cx="121.9" cy="186.7" r=".46"/>
<circle cx="111.8" cy="146.1" r=".46"/>
<circle cx="121.9" cy="156.2" r=".46"/>
<circle cx="111.8" cy="55.9" r=".46"/>
<circle cx="168.9" cy="104.1" r=".46"/>
<circle cx="106.7" cy="118.1" r=".46"/>
<circle cx="61" cy="118.1" r=".46"/>
<circle cx="78.7" cy="118.1" r=".46"/>
<circle cx="96.5" cy="118.1" r=".46"/>
</g>
<g fill="#008400" stroke="#008400" stroke-width=".15">
<circle cx="240" cy="41.9" r=".46"/>
<circle cx="250.2" cy="41.9" r=".46"/>
<circle cx="186.7" cy="104.1" r=".46"/>
<circle cx="186.7" cy="120.7" r=".46"/>
<circle cx="250.2" cy="143.5" r=".46"/>
<circle cx="240" cy="143.5" r=".46"/>
<circle cx="229.9" cy="143.5" r=".46"/>
<circle cx="229.9" cy="104.1" r=".46"/>
<circle cx="240" cy="104.1" r=".46"/>
<circle cx="240" cy="120.7" r=".46"/>
<circle cx="250.2" cy="81.3" r=".46"/>
<circle cx="250.2" cy="120.7" r=".46"/>
<circle cx="229.9" cy="120.7" r=".46"/>
<circle cx="196.8" cy="143.5" r=".46"/>
<circle cx="186.7" cy="143.5" r=".46"/>
<circle cx="196.8" cy="123.2" r=".46"/>
<circle cx="213.4" cy="143.5" r=".46"/>
<circle cx="168.9" cy="120.7" r=".46"/>
<circle cx="250.2" cy="104.1" r=".46"/>
<circle cx="213.4" cy="104.1" r=".46"/>
<circle cx="229.9" cy="81.3" r=".46"/>
<circle cx="240" cy="81.3" r=".46"/>
<circle cx="196.8" cy="104.1" r=".46"/>
<circle cx="196.8" cy="120.7" r=".46"/>
<circle cx="96.5" cy="95.3" r=".46"/>
<circle cx="168.9" cy="81.3" r=".46"/>
<circle cx="106.7" cy="95.3" r=".46"/>
<circle cx="50.8" cy="134.6" r=".46"/>
<circle cx="47" cy="146.1" r=".46"/>
<circle cx="54.6" cy="151.1" r=".46"/>
<circle cx="78.7" cy="134.6" r=".46"/>
</g>
<g font-size="7" fill="#0000c2">
<text x="26.7" y="22.6">Power</text>
<text x="55.4" y="22.6">Inputs</text>
<text x="144.8" y="25.2">Logic</text>
<text x="171.1" y="25.2">Inputs</text>
</g>
<g font-size="3.5" fill="#840084">
<text x="16.5" y="180.1">Power</text>
<text x="30.7" y="180.1">flags</text>
</g>
<g font-size="2.8" fill="#840000">
<text x="178" y="190.9">Title:</text>
<text x="187.7" y="190.9">SJC</text>
<text x="195.4" y="190.9">Power</text>
<text x="206.6" y="190.9">Supply</text>
</g>
<g font-size="2.1" fill="#840000">
<text x="178" y="178">Designed</text>
<text x="178" y="175">Single</text>
<text x="186.2" y="175">Joint</text>
<text x="189.4" y="178">by</text>
<text x="193" y="175">Controller</text>
<text x="193.2" y="178">Alves,</text>
<text x="200.9" y="178">T. G.</text>
<text x="205.4" y="175">Board</text>
<text x="178" y="184">Sheet:</text>
<text x="186.2" y="184">/Power</text>
<text x="195.7" y="184">Supply/</text>
<text x="178" y="186.7">File:</text>
<text x="184.1" y="186.7">power_supply.kicad_sch</text>
<text x="178" y="196.9">KiCad</text>
<text x="178" y="194.1">Size:</text>
<text x="184.7" y="194.1">A4</text>
<text x="185.7" y="196.9">E.D.A.</text>
<text x="193.3" y="196.9">8.0.2</text>
<text x="200" y="194.1">Date:</text>
<text x="207" y="194.1">2024-05-06</text>
<text x="263" y="194.3">Rev:</text>
<text x="263" y="196.9">Id:</text>
<text x="267.1" y="196.9">3/8</text>
<text x="269.4" y="194.3">2.0</text>
</g>
<g font-size="1.8" fill="#840000">
<text x="35" y="11.9">1</text>
<text x="85" y="11.9">2</text>
<text x="135" y="11.9">3</text>
<text x="185" y="11.9">4</text>
<text x="235" y="11.9">5</text>
<text x="285" y="11.9">6</text>
<text x="10.3" y="35.9">A</text>
<text x="285.3" y="35.9">A</text>
<text x="10.3" y="85.9">B</text>
<text x="285.3" y="85.9">B</text>
<text x="10.3" y="135.9">C</text>
<text x="285.3" y="135.9">C</text>
<text x="10.3" y="185.9">D</text>
<text x="285.3" y="185.9">D</text>
<text x="35" y="199.9">1</text>
<text x="85" y="199.9">2</text>
<text x="135" y="199.9">3</text>
<text x="185" y="199.9">4</text>
<text x="235" y="199.9">5</text>
<text x="285" y="199.9">6</text>
</g>
<g font-size="1.8" fill="#484848">
<text x="79.4" y="31.4">PWR</text>
<text x="79.4" y="64.4">PWR</text>
</g>
<g font-size="1.8" fill="#a90000">
<text x="26.6" y="45.5">1</text>
<text x="26.6" y="42.9">2</text>
<text x="206.3" y="81">3</text>
<text x="219" y="81">2</text>
<text x="213.1" y="88.3" transform="rotate(-90 213.1 88.3)">1</text>
<text x="206.3" y="120.4">3</text>
<text x="219" y="120.4">2</text>
<text x="213.1" y="127.7" transform="rotate(-90 213.1 127.7)">1</text>
<text x="121.7" y="142.9" transform="rotate(-90 121.7 142.9)">3</text>
<text x="114.9" y="145.8">1</text>
<text x="121.7" y="150.6" transform="rotate(-90 121.7 150.6)">2</text>
<text x="121.7" y="173.4" transform="rotate(-90 121.7 173.4)">3</text>
<text x="114.9" y="176.3">1</text>
<text x="121.7" y="181" transform="rotate(-90 121.7 181)">2</text>
</g>
<g font-size="1.8" fill="#006464">
<text x="208.5" y="82.1">VI</text>
<text x="215.6" y="82.1">VO</text>
<text x="214.2" y="86.1" transform="rotate(-90 214.2 86.1)">GND</text>
<text x="208.5" y="121.5">VI</text>
<text x="214.2" y="125.5" transform="rotate(-90 214.2 125.5)">GND</text>
<text x="215.6" y="121.5">VO</text>
</g>
<g font-size="1.8" fill="#725600">
<text x="23.2" y="147">MotorDriver_SHDN</text>
<text x="24.9" y="152.1">MotorPSU_SHDN</text>
</g>
<g font-size="1.4" fill="#006464">
<text x="29.2" y="27.5">V_{PWR}+</text>
<text x="44.9" y="27.5">V_{PWR}_Fuse+</text>
<text x="63.6" y="28.7">Q8</text>
<text x="91.5" y="28.7">Q9</text>
<text x="107.7" y="27.5">V_{PWR}_Src+</text>
<text x="37.3" y="35.7">30A</text>
<text x="39.5" y="32.3">F2</text>
<text x="41.2" y="35.7">32V</text>
<text x="60.5" y="30.6">SI7149ADP</text>
<text x="88.5" y="30.6">SI7149ADP</text>
<text x="22.6" y="41.4">J12</text>
<text x="71.9" y="41" transform="rotate(-90 71.9 41)">C96</text>
<text x="77" y="39.8" transform="rotate(-90 77 39.8)">5%</text>
<text x="77" y="36.5" transform="rotate(-90 77 36.5)">50V</text>
<text x="82.1" y="41.5" transform="rotate(-90 82.1 41.5)">R121</text>
<text x="87.2" y="38" transform="rotate(-90 87.2 38)">1%</text>
<text x="106.2" y="41.2" transform="rotate(-90 106.2 41.2)">20%</text>
<text x="116.4" y="41.2" transform="rotate(-90 116.4 41.2)">20%</text>
<text x="163" y="36.4">V_{PWR}_Fuse+</text>
<text x="175.4" y="40.8">D7</text>
<text x="191.1" y="36.6">V_{PWR}_Rect+</text>
<text x="221.8" y="40.2">U27</text>
<text x="248" y="36.4">+12V</text>
<text x="22.4" y="47.1" transform="rotate(-90 22.4 47.1)">V_{POWER}</text>
<text x="44" y="47" transform="rotate(-90 44 47)">TV22</text>
<text x="77" y="44.6" transform="rotate(-90 77 44.6)">10nF</text>
<text x="87.2" y="42.8" transform="rotate(-90 87.2 42.8)">100k</text>
<text x="98.6" y="45.8" transform="rotate(-90 98.6 45.8)">C95</text>
<text x="106.2" y="45.1" transform="rotate(-90 106.2 45.1)">63V</text>
<text x="108.8" y="45.8" transform="rotate(-90 108.8 45.8)">C97</text>
<text x="116.4" y="45.1" transform="rotate(-90 116.4 45.1)">63V</text>
<text x="120.2" y="42" transform="rotate(-90 120.2 42)">LD8</text>
<text x="125.3" y="47.7" transform="rotate(-90 125.3 47.7)">250mW</text>
<text x="173.9" y="45.3">B560C</text>
<text x="208.2" y="47.8">PWR_FLAG</text>
<text x="218.7" y="42.6">+V_{IN}+V_{OUT}</text>
<text x="224.2" y="46.7" transform="rotate(-90 224.2 46.7)">GND</text>
<text x="52.9" y="48.4" transform="rotate(-90 52.9 48.4)">SMBJ30A</text>
<text x="77" y="51.7" transform="rotate(-90 77 51.7)">R122</text>
<text x="82.1" y="53.2" transform="rotate(-90 82.1 53.2)">82k</text>
<text x="82.1" y="49.4" transform="rotate(-90 82.1 49.4)">0.1%</text>
<text x="106.2" y="50.9" transform="rotate(-90 106.2 50.9)">680uF</text>
<text x="116.4" y="50.9" transform="rotate(-90 116.4 50.9)">680uF</text>
<text x="120.2" y="51.2" transform="rotate(-90 120.2 51.2)">R87</text>
<text x="125.3" y="51" transform="rotate(-90 125.3 51)">5%</text>
<text x="190" y="51.1" transform="rotate(-90 190 51.1)">20%</text>
<text x="198.9" y="50" transform="rotate(-90 198.9 50)">25V</text>
<text x="209.1" y="50" transform="rotate(-90 209.1 50)">50V</text>
<text x="224.6" y="49.1">VXO78012-1000</text>
<text x="243.4" y="50" transform="rotate(-90 243.4 50)">25V</text>
<text x="253.5" y="50" transform="rotate(-90 253.5 50)">50V</text>
<text x="258.6" y="50.9" transform="rotate(-90 258.6 50.9)">LD6</text>
<text x="125.3" y="56.3" transform="rotate(-90 125.3 56.3)">5.62k</text>
<text x="190" y="59.8" transform="rotate(-90 190 59.8)">47uF</text>
<text x="190" y="55" transform="rotate(-90 190 55)">63V</text>
<text x="193.8" y="55" transform="rotate(-90 193.8 55)">C72</text>
<text x="198.9" y="59" transform="rotate(-90 198.9 59)">22uF</text>
<text x="198.9" y="54.2" transform="rotate(-90 198.9 54.2)">10%</text>
<text x="204" y="55" transform="rotate(-90 204 55)">C73</text>
<text x="209.1" y="59" transform="rotate(-90 209.1 59)">10uF</text>
<text x="209.1" y="54.2" transform="rotate(-90 209.1 54.2)">10%</text>
<text x="238.3" y="55" transform="rotate(-90 238.3 55)">C69</text>
<text x="243.4" y="59" transform="rotate(-90 243.4 59)">22uF</text>
<text x="243.4" y="54.2" transform="rotate(-90 243.4 54.2)">10%</text>
<text x="248.5" y="55" transform="rotate(-90 248.5 55)">C70</text>
<text x="253.5" y="59" transform="rotate(-90 253.5 59)">10uF</text>
<text x="253.5" y="54.2" transform="rotate(-90 253.5 54.2)">10%</text>
<text x="263.7" y="58" transform="rotate(-90 263.7 58)">5%</text>
<text x="29.5" y="63">PGND</text>
<text x="60.5" y="63.7">SI7149ADP</text>
<text x="63.6" y="61.8">Q4</text>
<text x="88.5" y="63.7">SI7149ADP</text>
<text x="91.5" y="61.8">Q5</text>
<text x="99.2" y="60.7">V_{BPS}+</text>
<text x="109.5" y="63">PGND</text>
<text x="258.6" y="60.1" transform="rotate(-90 258.6 60.1)">R83</text>
<text x="263.7" y="60.9" transform="rotate(-90 263.7 60.9)">2k</text>
<text x="77" y="69.5" transform="rotate(-90 77 69.5)">50V</text>
<text x="87.2" y="71" transform="rotate(-90 87.2 71)">1%</text>
<text x="221.3" y="71.9">PGND</text>
<text x="71.9" y="74" transform="rotate(-90 71.9 74)">C74</text>
<text x="77" y="77.6" transform="rotate(-90 77 77.6)">10nF</text>
<text x="77" y="72.8" transform="rotate(-90 77 72.8)">5%</text>
<text x="82.1" y="74" transform="rotate(-90 82.1 74)">R84</text>
<text x="87.2" y="75.9" transform="rotate(-90 87.2 75.9)">100k</text>
<text x="166.7" y="75.7">+12V</text>
<text x="211.7" y="76.4">U18</text>
<text x="238.3" y="75.7">+5V</text>
<text x="82.1" y="82.4" transform="rotate(-90 82.1 82.4)">0.1%</text>
<text x="176.2" y="79.5">FB7</text>
<text x="207.9" y="78.3">NCP1117DT50</text>
<text x="34.4" y="90">V_{BPS}+</text>
<text x="77" y="84.2" transform="rotate(-90 77 84.2)">R91</text>
<text x="82.1" y="86.3" transform="rotate(-90 82.1 86.3)">82k</text>
<text x="104.5" y="89.7">+15V</text>
<text x="172.3" y="89.4" transform="rotate(-90 172.3 89.4)">50V</text>
<text x="174.4" y="85.9">220R</text>
<text x="179.4" y="85.9">3A</text>
<text x="190" y="89.4" transform="rotate(-90 190 89.4)">50V</text>
<text x="199.3" y="87.2">PWR_FLAG</text>
<text x="200.2" y="89.8" transform="rotate(-90 200.2 89.8)">50V</text>
<text x="233.8" y="89.4" transform="rotate(-90 233.8 89.4)">50V</text>
<text x="244" y="89.4" transform="rotate(-90 244 89.4)">50V</text>
<text x="73.9" y="96">+V_{IN}+V_{OUT}</text>
<text x="77.1" y="93.5">U34</text>
<text x="167.2" y="94.4" transform="rotate(-90 167.2 94.4)">C68</text>
<text x="172.3" y="92.6" transform="rotate(-90 172.3 92.6)">5%</text>
<text x="185" y="94.4" transform="rotate(-90 185 94.4)">C37</text>
<text x="190" y="93.6" transform="rotate(-90 190 93.6)">10%</text>
<text x="195.1" y="94.4" transform="rotate(-90 195.1 94.4)">C36</text>
<text x="200.2" y="94.1" transform="rotate(-90 200.2 94.1)">10%</text>
<text x="228.1" y="94.4" transform="rotate(-90 228.1 94.4)">C35</text>
<text x="233.8" y="93.6" transform="rotate(-90 233.8 93.6)">10%</text>
<text x="238.3" y="94.4" transform="rotate(-90 238.3 94.4)">C40</text>
<text x="244" y="92.6" transform="rotate(-90 244 92.6)">5%</text>
<text x="248.5" y="95.3" transform="rotate(-90 248.5 95.3)">TV19</text>
<text x="259.9" y="90.3" transform="rotate(-90 259.9 90.3)">LD9</text>
<text x="63.4" y="101.1">PWR_FLAG</text>
<text x="79.5" y="100.1" transform="rotate(-90 79.5 100.1)">GND</text>
<text x="172.3" y="98.4" transform="rotate(-90 172.3 98.4)">100nF</text>
<text x="190" y="98.4" transform="rotate(-90 190 98.4)">10uF</text>
<text x="200.2" y="97.9" transform="rotate(-90 200.2 97.9)">1uF</text>
<text x="233.8" y="98.4" transform="rotate(-90 233.8 98.4)">10uF</text>
<text x="244" y="98.4" transform="rotate(-90 244 98.4)">100nF</text>
<text x="253.5" y="98.2" transform="rotate(-90 253.5 98.2)">PTVS5V0S1UR</text>
<text x="259.9" y="99.4" transform="rotate(-90 259.9 99.4)">R82</text>
<text x="265" y="101.3" transform="rotate(-90 265 101.3)">680R</text>
<text x="265" y="96.3" transform="rotate(-90 265 96.3)">1%</text>
<text x="45.3" y="104.4" transform="rotate(-90 45.3 104.4)">20%</text>
<text x="54.1" y="107.6" transform="rotate(-90 54.1 107.6)">10%</text>
<text x="54.1" y="103.3" transform="rotate(-90 54.1 103.3)">25V</text>
<text x="64.3" y="107.6" transform="rotate(-90 64.3 107.6)">10%</text>
<text x="64.3" y="103.3" transform="rotate(-90 64.3 103.3)">50V</text>
<text x="79.8" y="102.4">VXO78015-1000</text>
<text x="99.9" y="107.6" transform="rotate(-90 99.9 107.6)">10%</text>
<text x="99.9" y="103.3" transform="rotate(-90 99.9 103.3)">25V</text>
<text x="110" y="107.6" transform="rotate(-90 110 107.6)">10%</text>
<text x="110" y="103.3" transform="rotate(-90 110 103.3)">50V</text>
<text x="115.1" y="104.3" transform="rotate(-90 115.1 104.3)">LD5</text>
<text x="176.2" y="102.4">FB9</text>
<text x="45.3" y="113.1" transform="rotate(-90 45.3 113.1)">47uF</text>
<text x="45.3" y="108.3" transform="rotate(-90 45.3 108.3)">63V</text>
<text x="49.1" y="108.3" transform="rotate(-90 49.1 108.3)">C89</text>
<text x="54.1" y="112.4" transform="rotate(-90 54.1 112.4)">22uF</text>
<text x="59.2" y="108.3" transform="rotate(-90 59.2 108.3)">C90</text>
<text x="64.3" y="112.4" transform="rotate(-90 64.3 112.4)">10uF</text>
<text x="94.8" y="108.3" transform="rotate(-90 94.8 108.3)">C85</text>
<text x="99.9" y="112.4" transform="rotate(-90 99.9 112.4)">22uF</text>
<text x="104.9" y="108.3" transform="rotate(-90 104.9 108.3)">C91</text>
<text x="110" y="112.4" transform="rotate(-90 110 112.4)">10uF</text>
<text x="115.7" y="113.4" transform="rotate(-90 115.7 113.4)">R85</text>
<text x="119.5" y="110.9" transform="rotate(-90 119.5 110.9)">1%</text>
<text x="166.7" y="111.3">PGND</text>
<text x="174.4" y="108.8">220R</text>
<text x="179.4" y="108.8">3A</text>
<text x="238.3" y="111.3">GND</text>
<text x="119.5" y="114.7" transform="rotate(-90 119.5 114.7)">2k7</text>
<text x="166.7" y="115.1">+12V</text>
<text x="176.2" y="118.9">FB8</text>
<text x="207.9" y="117.6">NCP1117DT33</text>
<text x="211.7" y="115.1">U19</text>
<text x="248" y="115.1">+3V3</text>
<text x="76.5" y="125.3">PGND</text>
<text x="174.4" y="125.3">220R</text>
<text x="179.4" y="125.3">3A</text>
<text x="48.6" y="129.1">+3V3</text>
<text x="76.5" y="129.1">+3V3</text>
<text x="172.3" y="132" transform="rotate(-90 172.3 132)">5%</text>
<text x="172.3" y="128.7" transform="rotate(-90 172.3 128.7)">50V</text>
<text x="190" y="128.7" transform="rotate(-90 190 128.7)">50V</text>
<text x="199.3" y="126.5">PWR_FLAG</text>
<text x="200.2" y="129.2" transform="rotate(-90 200.2 129.2)">50V</text>
<text x="233.8" y="128.7" transform="rotate(-90 233.8 128.7)">50V</text>
<text x="244" y="132" transform="rotate(-90 244 132)">5%</text>
<text x="244" y="128.7" transform="rotate(-90 244 128.7)">50V</text>
<text x="259.9" y="129.7" transform="rotate(-90 259.9 129.7)">LD4</text>
<text x="81.9" y="138">100nF</text>
<text x="86" y="132.9">C46</text>
<text x="87.7" y="138">5%</text>
<text x="91" y="138">50V</text>
<text x="167.2" y="133.7" transform="rotate(-90 167.2 133.7)">C71</text>
<text x="172.3" y="137.8" transform="rotate(-90 172.3 137.8)">100nF</text>
<text x="185" y="133.7" transform="rotate(-90 185 133.7)">C42</text>
<text x="190" y="137.8" transform="rotate(-90 190 137.8)">10uF</text>
<text x="190" y="133" transform="rotate(-90 190 133)">10%</text>
<text x="195.1" y="133.7" transform="rotate(-90 195.1 133.7)">C41</text>
<text x="200.2" y="137.3" transform="rotate(-90 200.2 137.3)">1uF</text>
<text x="200.2" y="133.4" transform="rotate(-90 200.2 133.4)">10%</text>
<text x="228.1" y="133.7" transform="rotate(-90 228.1 133.7)">C39</text>
<text x="233.8" y="137.8" transform="rotate(-90 233.8 137.8)">10uF</text>
<text x="233.8" y="133" transform="rotate(-90 233.8 133)">10%</text>
<text x="238.3" y="133.7" transform="rotate(-90 238.3 133.7)">C38</text>
<text x="244" y="137.8" transform="rotate(-90 244 137.8)">100nF</text>
<text x="248.5" y="134.6" transform="rotate(-90 248.5 134.6)">TV20</text>
<text x="253.5" y="137.6" transform="rotate(-90 253.5 137.6)">PTVS3V3S1UR</text>
<text x="265" y="135.7" transform="rotate(-90 265 135.7)">1%</text>
<text x="45.9" y="141.8" transform="rotate(-90 45.9 141.8)">R102</text>
<text x="49.7" y="143.2" transform="rotate(-90 49.7 143.2)">100k</text>
<text x="49.7" y="138.3" transform="rotate(-90 49.7 138.3)">1%</text>
<text x="53.5" y="141.4" transform="rotate(-90 53.5 141.4)">R95</text>
<text x="57.3" y="143.2" transform="rotate(-90 57.3 143.2)">100k</text>
<text x="57.3" y="138.3" transform="rotate(-90 57.3 138.3)">1%</text>
<text x="79.9" y="140.5">U28</text>
<text x="94.8" y="141.8">GND</text>
<text x="175.7" y="141.8">FB10</text>
<text x="259.9" y="138.8" transform="rotate(-90 259.9 138.8)">R88</text>
<text x="265" y="140.7" transform="rotate(-90 265 140.7)">330R</text>
<text x="72.9" y="146.8">1A</text>
<text x="79.5" y="144.3" transform="rotate(-90 79.5 144.3)">V_{CC}</text>
<text x="82.5" y="146.8">1Y</text>
<text x="104.2" y="148.8">1k</text>
<text x="104.6" y="144.9">R103</text>
<text x="107.1" y="148.8">1%</text>
<text x="114.5" y="149.8" transform="rotate(-90 114.5 149.8)">1%</text>
<text x="124.3" y="146.2">Q7</text>
<text x="124.3" y="148.1">NDS7002A</text>
<text x="174.4" y="148.1">220R</text>
<text x="179.4" y="148.1">3A</text>
<text x="50.3" y="154.6" transform="rotate(-90 50.3 154.6)">50V</text>
<text x="58" y="154.6" transform="rotate(-90 58 154.6)">50V</text>
<text x="72.9" y="151.9">2A</text>
<text x="79.5" y="155.7" transform="rotate(-90 79.5 155.7)">GND</text>
<text x="82.5" y="151.9">2Y</text>
<text x="110.7" y="152.8" transform="rotate(-90 110.7 152.8)">R99</text>
<text x="114.5" y="154.6" transform="rotate(-90 114.5 154.6)">100k</text>
<text x="166.7" y="150.7">PGND</text>
<text x="248.5" y="150.7">GND</text>
<text x="45.3" y="159.1" transform="rotate(-90 45.3 159.1)">C77</text>
<text x="50.3" y="157.9" transform="rotate(-90 50.3 157.9)">5%</text>
<text x="52.9" y="159.1" transform="rotate(-90 52.9 159.1)">C76</text>
<text x="58" y="157.9" transform="rotate(-90 58 157.9)">5%</text>
<text x="79.9" y="158.3">SN74LVC2G04</text>
<text x="45.3" y="167.2">GND</text>
<text x="50.3" y="162.7" transform="rotate(-90 50.3 162.7)">10nF</text>
<text x="52.9" y="167.2">GND</text>
<text x="58" y="162.7" transform="rotate(-90 58 162.7)">10nF</text>
<text x="77" y="165.9">GND</text>
<text x="119.7" y="163.4">PGND</text>
<text x="104.2" y="179.2">1k</text>
<text x="105" y="175.4">R89</text>
<text x="107.1" y="179.2">1%</text>
<text x="124.3" y="176.7">Q6</text>
<text x="124.3" y="178.6">NDS7002A</text>
<text x="17.9" y="185.2">V_{BPS}+</text>
<text x="25.4" y="185">V_{PWR}+V_{PWR}_Fuse+</text>
<text x="41.6" y="185">V_{PWR}_Src+</text>
<text x="52.6" y="185">V_{DC}+</text>
<text x="110.7" y="183.3" transform="rotate(-90 110.7 183.3)">R90</text>
<text x="114.5" y="185.1" transform="rotate(-90 114.5 185.1)">100k</text>
<text x="114.5" y="180.2" transform="rotate(-90 114.5 180.2)">1%</text>
<text x="60" y="193.8">PGND</text>
<text x="69.4" y="193.8">GND</text>
<text x="119.7" y="193.8">PGND</text>
</g>
<g font-size="1.4" fill="#a90000">
<text x="60.4" y="32.8">5</text>
<text x="68" y="32.8">1</text>
<text x="88.3" y="32.8">1</text>
<text x="95.9" y="32.8">5</text>
<text x="64.5" y="40" transform="rotate(-90 64.5 40)">4</text>
<text x="92.5" y="40" transform="rotate(-90 92.5 40)">4</text>
<text x="216.6" y="41.7">1</text>
<text x="229.3" y="41.7">3</text>
<text x="223.3" y="48.9" transform="rotate(-90 223.3 48.9)">2</text>
<text x="60.4" y="65.8">5</text>
<text x="68" y="65.8">1</text>
<text x="88.3" y="65.8">1</text>
<text x="95.9" y="65.8">5</text>
<text x="64.5" y="73" transform="rotate(-90 64.5 73)">4</text>
<text x="92.5" y="73" transform="rotate(-90 92.5 73)">4</text>
<text x="71.8" y="95">1</text>
<text x="84.5" y="95">3</text>
<text x="78.5" y="102.2" transform="rotate(-90 78.5 102.2)">2</text>
<text x="78.5" y="140.3" transform="rotate(-90 78.5 140.3)">5</text>
<text x="70.5" y="145.8">1</text>
<text x="85.7" y="145.8">6</text>
<text x="70.5" y="150.9">3</text>
<text x="85.7" y="150.9">4</text>
<text x="78.5" y="158.1" transform="rotate(-90 78.5 158.1)">2</text>
</g>
<g font-size="1.4" fill="#0000c2">
<text x="17" y="51">Input:</text>
<text x="17" y="52.6">Range:</text>
<text x="22.4" y="51">24</text>
<text x="23.2" y="52.6">(18-30</text>
<text x="25.5" y="51">V</text>
<text x="30.1" y="52.6">V)</text>
</g>
<g font-size="1.4" fill="#0f0f0f">
<text x="67.4" y="54.3">MOTOR_~{EN}_{SIG}</text>
<text x="67.1" y="87.4">DRIVER_~{EN}_{SIG}</text>
<text x="123.2" y="135.6">DRIVER_~{EN}_{SIG}</text>
<text x="123.2" y="166.1">MOTOR_~{EN}_{SIG}</text>
</g>
</svg>
